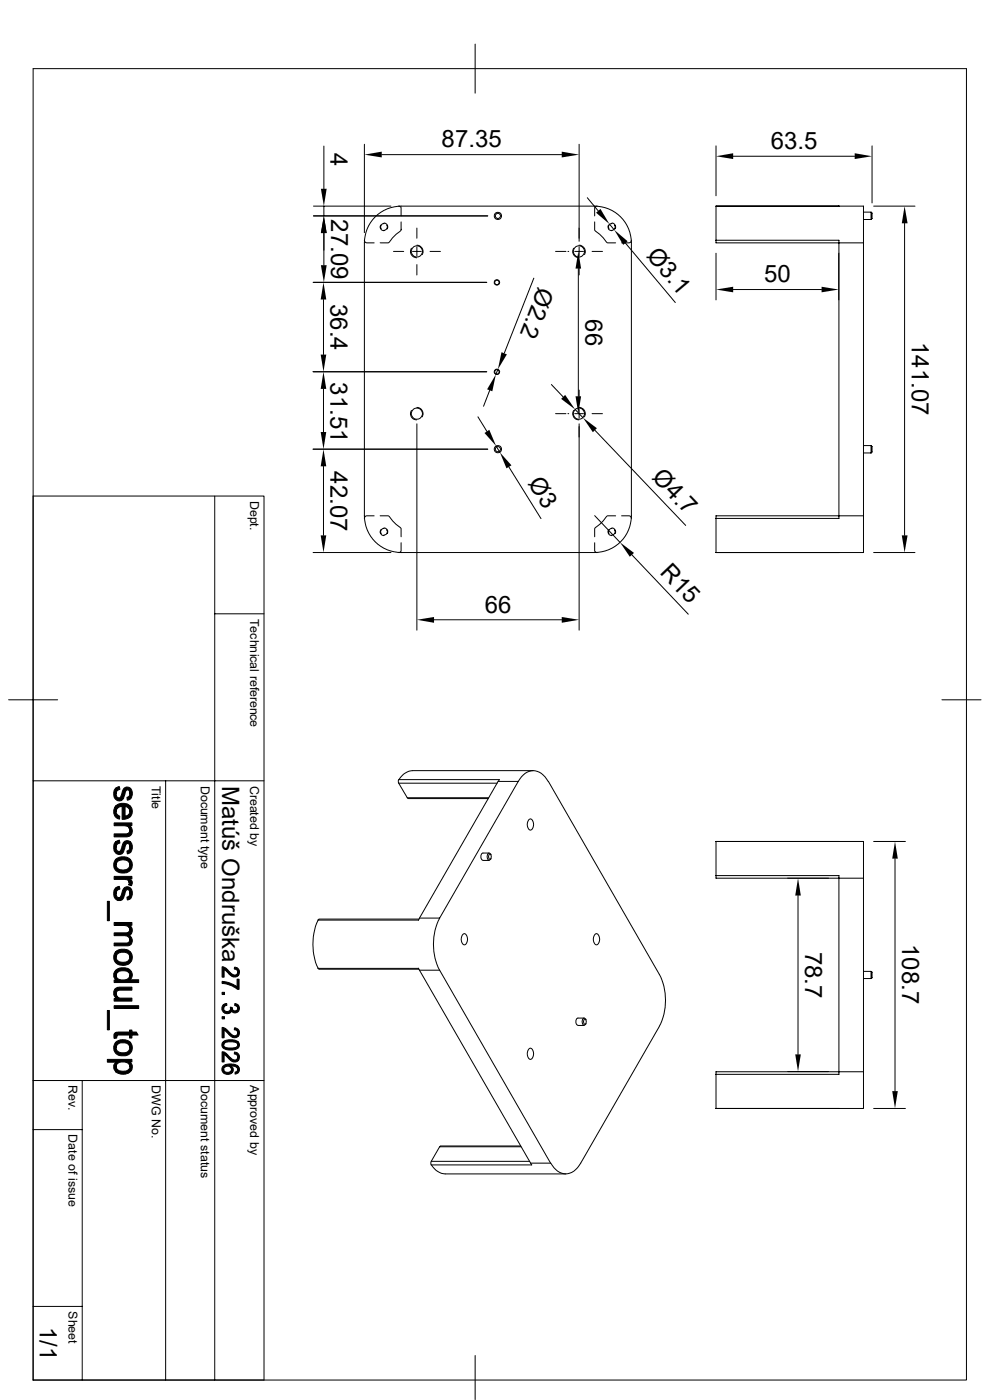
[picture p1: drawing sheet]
<svg xmlns="http://www.w3.org/2000/svg" width="210mm" height="297mm" viewBox="0 0 210 297" stroke-linecap="round" stroke-linejoin="round" font-family="sans-serif">
<g fill="none" stroke="#000" stroke-width=".21">
<path d="M7 14.6h198v278.2h-198zM100.8 9.4v10.4M68.7 31v9M77.3 30.6v18.8M81 32.8h38.2M122.9 30.6v20.6M151.9 30.9v10.6M155.5 33.1h25.8M185 30.9v12.2M66.4 59.9h36.9M66.5 45.8h37M66.5 43.7h16.4"/>
<path d="M68.7 49.4v6.9M68.7 43.7v2.1M77.3 51v.3l.4 .2h1.7M79.6 46a7.8 7.8 0 0 1 5.5-2.3h41.1a7.8 7.8 0 0 1 7.7 7.8v57.9a7.8 7.8 0 0 1-7.7 7.8h-41.1a7.8 7.8 0 0 1-7.8-7.8v-57.9a7.8 7.8 0 0 1 2.3-5.5zM80.8 47.8a.78 .78 0 0 0 .6 1.1M81.4 47.3a.82 .82 0 0 1 .8 1.3M81.4 47.5a.7 .7 0 0 0-.5 1M82 47.8a.7 .7 0 0 1-.6 1.1M83.5 53.3h2.1M84.5 43.7l.3 .1 .3 .3v1.7M85.1 47.1l-.1 1.8a10 10 0 0 0-2.5 2.5l-1.9 .1M87.3 52.7a1.32 1.32 0 0 0 1.1 2"/>
<path d="M87.5 53.3h1.9M88.4 48.4v2.1M88.4 52.4v1.9M88.4 56.1v2.2M88.4 52a1.34 1.34 0 0 1 1.2 2M91.2 53.3h2.2M113.2 59l-6.2 15.9M117.9 53.3h2.2M120.5 53.3h.1M121.7 52.7a1.32 1.32 0 0 0 1.1 2M121.9 53.3h1.9M122.7 57v27.1"/>
<path d="M122.8 52a1.34 1.34 0 0 1 1.2 2M122.9 52.4v1.9M122.9 56.1v2.2M124.6 42l2.3 2.7M125.6 53.3h2.2M126.2 47.1v1.8a10 10 0 0 1 2.5 2.5l1.9 .1M126.7 43.7l-.3 .1-.2 .3v1.7M129.1 47.8a.75 .75 0 0 0 0 .8 .75 .75 0 0 0 .7 .3M129.3 47.5l1 1.3M129.8 47.3a.82 .82 0 0 1 .7 1.3M129.8 47.5a.7 .7 0 0 0-.6 1M130.4 47.8a.7 .7 0 0 1-.6 1.1"/>
<path d="M132.7 51.6l10.6 12.6M133.9 51v.3l-.4 .2h-1.6M151.9 53.7v9.9M151.9 51h26.1v59h-26.1M151.9 51v.5h31.3M151.9 51v-7.3h31.3v7.8M177.9 53.7v9.9M183.2 45h1.6a1.55 1.55 0 0 1 0 1.6M183.2 51.5v57.9M183.2 46.6h1.6M184.8 45v1.6M185.3 43.7h8.8"/>
<path d="M191.9 47.4v66.2M66.4 78.9h36.9M68.6 63.5v11.7M105.6 78.4l-.4 1M155.5 61.4h18.8M66.4 95.3h37.1M68.6 82.5v9.2M68.6 98.9v14.7M87.3 87.1a1.28 1.28 0 0 0 1.1 2M88.4 89.9v43.8M88.4 86.4a1.34 1.34 0 0 1 1.2 2M101.4 88.4l1.9 3.1"/>
<path d="M103.9 82.8l-1.3 3.4M105.2 94.6l.8 1.4M107.9 99.1l6.9 10.9M117 81.6l2.5 2.6M117.9 87.8h2.2M120.5 87.8h.1M121.7 87.1a1.28 1.28 0 0 0 1.1 2M121.9 87.8h1.9M122 86.9l1.7 1.7M122.8 86.4a1.34 1.34 0 0 1 1.2 2M122.9 82.8v2.2M122.9 86.8v1.9"/>
<path d="M122.9 89.9v43.8M125.6 87.8h2.2M126.2 91.3l19.3 20.2M183.2 94.5h1.6a1.55 1.55 0 0 1 0 1.6M183.2 96.1h1.6M184.8 94.5v1.6M7 105.2h49v187.6h-49M45.6 105.2v187.6M66.4 117.2h16.5M79.4 109.4h-1.7l-.4 .3v.3M80.6 109.4l1.9 .1a10 10 0 0 0 2.5 2.5l.1 1.9M80.8 112.4a.83 .83 0 0 0 .6 1.2"/>
<path d="M81.4 112a.8 .8 0 0 1 .8 1.2M81.4 112.1a.73 .73 0 0 0-.5 1.1M82 112.4a.68 .68 0 0 1-.6 1.1M85.1 115.1v1.8l-.3 .3h-.3M126.2 109.4l5.3 5.7M126.2 115.1v1.8l.2 .3h.3M129.1 112.4a.79 .79 0 0 0 .7 1.2M129.8 112a.8 .8 0 0 1 .7 1.2M129.8 112.1h-.1a.73 .73 0 0 0-.5 1.1M130.4 112.4a.68 .68 0 0 1-.6 1.1M130.6 109.4l-1.8 .1a10 10 0 0 1-2.6 2.5v1.9M131.9 109.4h1.6l.4 .3v.3"/>
<path d="M134 117.7l12 12.6M151.9 110v7.2h26.1M183.2 109.4h-31.3v.6M183.2 109.4v7.8h-5.2M185.3 117.2h8.8M45.6 130.2h10.4M92.1 131.5h27.1M1.8 148.5h10.4M199.8 148.5h8.3M7 165.7h49M35.1 165.7v127.1M84.6 165.4v.7"/>
<path d="M86.4 169.2h17.3M86.4 169.2l.2 .2M86.6 169.4h17M105.5 166.2h-20.9l1.8 3M106 165.4l-.3 .4M109.9 165.8a3.4 3.4 0 0 1 4.5-2l1.2 1 .7 1M109.9 165.8h-4.2l-16.7 29M109.9 165.8l-16.6 29M112.2 173.9a.65 .65 0 0 1 .7 0 .65 .65 0 0 1 .3 .7v.7l-.3 .5a.51 .51 0 0 1-.5 .3 .51 .51 0 0 1-.4-.5l-.1-1zM113.1 163.5h-25.6a3.7 3.7 0 0 0-2.9 1.9h21.3M116.3 165.8l23.6 40.9a12.2 12.2 0 0 1 0 11M178 178.5h5.2v7.8"/>
<path d="M178 178.5h-26.1v7.3M185.3 178.5h6.8M67.5 195.2a12.3 12.3 0 0 0 .1 10.3l.1 .1M88.9 195h-21.3l-.1 .2M89 194.8l-.2 .4h-21.4M89 194.8h4.3M93.3 194.8a12.2 12.2 0 0 0 0 11M98.2 198.2a.65 .65 0 0 1 .7 .1 .65 .65 0 0 1 .2 .6v.7l-.2 .6a.51 .51 0 0 1-.6 .2 .51 .51 0 0 1-.3-.5l-.1-1zM102.4 182.5h1.4M103.8 181h-1.4a.9 .9 0 0 0 0 1.5M103.8 181.2a.52 .52 0 0 1 .4 .5 .52 .52 0 0 1-.4 .5l-.2-.5zM104.1 181.2l-.3-.2a.86 .86 0 0 0 0 1.5l.3-.2"/>
<path d="M104.1 181.2l.1 .2M104.2 182.2l-.1 .1M126.2 198.2a.65 .65 0 0 1 .7 .1 .65 .65 0 0 1 .3 .6v.7l-.2 .6a.51 .51 0 0 1-.6 .2 .51 .51 0 0 1-.4-.5l-.1-1zM151.9 185.8h26.1v42.1h-26.1M151.9 185.8v.5h31.3M169.3 190v33.7M183.2 186.3v41.1M189.9 182.2v49.3M67.4 205.4h21.4M67.7 205.6h21.2M88.8 205.4l.2 .4M89 205.8l23.6 41"/>
<path d="M89 205.8h4.3M93.3 205.8l23.5 41h-4.2M122.6 217.6h1.3M123.9 216h-1.3a.9 .9 0 0 0 0 1.5M124 216.2a.52 .52 0 0 1 .4 .5 .52 .52 0 0 1-.4 .6l-.2-.6zM124.2 216.2l-.2-.2a.86 .86 0 0 0 0 1.5l.2-.2M124.2 216.2l.1 .2M124.3 217.2l-.1 .1M139.9 217.8l-16.7 29a3.4 3.4 0 0 1-4.5 1.9l-1.2-1-.7-.9M183.2 206.1h1.6l.2 .1v1.2l-.2 .2M183.2 207.6h1.6M184.8 206.1v1.5"/>
<path d="M7 239.6h10.4M7 229.2h49M17.4 229.2v63.6M112.2 222.5a.65 .65 0 0 1 .7 .1 .65 .65 0 0 1 .3 .6v.7l-.3 .6a.51 .51 0 0 1-.5 .2 .51 .51 0 0 1-.4-.5l-.1-1zM151.9 227.9v7.3h26.1M167.1 227.3h8.7M183.2 227.4h-31.3v.5M183.2 227.4v7.8h-5.2M185.3 235.2h6.8M91.5 246.4v.7h21.3M91.5 246.4h20.9M91.5 247.1a3.7 3.7 0 0 0 2.9 1.9h25.6"/>
<path d="M93.5 243.2l-.2 .1M93.5 243.1h16.9M110.5 243.3h-17.2l-1.8 3.1M112.6 246.8l.2 .3M7 277.2h10.4M100.8 287.6v9.3"/>
<circle cx="88.4" cy="53.3" r="1.18"/>
<circle cx="105.4" cy="59.9" r=".58"/>
<circle cx="105.4" cy="59.9" r=".47"/>
<circle cx="105.6" cy="45.8" r=".77"/>
<circle cx="105.6" cy="45.8" r=".55"/>
<circle cx="122.8" cy="53.3" r="1.18"/>
<circle cx="105.4" cy="78.9" r=".48"/>
<circle cx="105.4" cy="78.9" r=".58"/>
<circle cx="88.4" cy="87.8" r="1.18"/>
<circle cx="105.6" cy="95.3" r=".77"/>
<circle cx="105.6" cy="95.3" r=".55"/>
<circle cx="122.8" cy="87.8" r="1.18"/>
</g>
<g fill="#000" stroke="#000" stroke-width=".21">
<path d="M24.5 171l.1-.1v1.4l.3 .5 .5 .3v.7a1.7 1.7 0 0 1-.9-2.8z" fill-rule="evenodd"/>
<path d="M24.6 167.2l.7-.3 .1 .6a.88 .88 0 0 0-.8 .9z" fill-rule="evenodd"/>
<path d="M24.6 178.5l.7-.3 .1 .7a.87 .87 0 0 0-.8 .9z" fill-rule="evenodd"/>
<path d="M24.7 170.8a2.52 2.52 0 0 1 2.8 .1v1.3l-.2-.7-.8-.4v2.7h-.6v-2.7l-.9 .3-.4 .8z" fill-rule="evenodd"/>
<path d="M27.4 175.1l.2 .1-.1 .9z" fill-rule="evenodd"/>
<path d="M24.5 167.3l.1-.1v1.2a.58 .58 0 0 0 .3 .7 .58 .58 0 0 0 .7-.1 2.78 2.78 0 0 1 1.1-2h.6l.3 .2-.1 1.2a.53 .53 0 0 0-.4-.8 .53 .53 0 0 0-.6 .6v.2a1.43 1.43 0 0 1-1.3 1.5 1.63 1.63 0 0 1-.7-2.6z" fill-rule="evenodd"/>
<path d="M24.5 178.6l.1-.1v1.3a.6 .6 0 0 0 .5 .8 .6 .6 0 0 0 .7-.6 1.4 1.4 0 0 1 1.5-1.6l.3 .1-.1 1.2a.53 .53 0 0 0-.3-.8 .53 .53 0 0 0-.7 .7l-.1 .6a1.15 1.15 0 0 1-1.4 1.1 1.15 1.15 0 0 1-.9-1.5l.1-.6z" fill-rule="evenodd"/>
<path d="M24.2 174.6h3.8v.5h-.6v.7l-.2-.4-.5-.2h-2.5z" fill-rule="evenodd"/>
<path d="M27.6 167.2a1.52 1.52 0 0 1-.5 2.6l-.2-.6a.67 .67 0 0 0 .6-.8z" fill-rule="evenodd"/>
<path d="M26.5 171.1v2h.1l.6-.2 .3-.4v-1.6a1.64 1.64 0 0 1 .5 1.8 1.64 1.64 0 0 1-1.5 1.1z" fill-rule="evenodd"/>
<path d="M24.2 176.9h2.3a.78 .78 0 0 0 1-.8l.1-.9a1.3 1.3 0 0 1 .4 1.6 1.3 1.3 0 0 1-1.5 .7h-2.3z" fill-rule="evenodd"/>
<path d="M27.6 178.5a1.52 1.52 0 0 1-.6 2.6l-.1-.5a.67 .67 0 0 0 .6-.9z" fill-rule="evenodd"/>
<path d="M22.8 191.2h.4v4.1h-.4z" fill-rule="evenodd"/>
<path d="M24.6 188.3l.7-.3 .1 .6a.88 .88 0 0 0-.8 1z" fill-rule="evenodd"/>
<path d="M24.7 182.2a2.52 2.52 0 0 1 2.8 0v1.3a1.48 1.48 0 0 0-2.3-.9l-.4 .3-.2 .6z" fill-rule="evenodd"/>
<path d="M24.2 197.9h2.6l.6-.2 .1 1.7-.2-.6-.5-.3h-2.6z" fill-rule="evenodd"/>
<path d="M27.4 196.3h.2l-.1 .9z" fill-rule="evenodd"/>
<path d="M24.5 188.4l.1-.1v1.3a.57 .57 0 0 0 .3 .7 .57 .57 0 0 0 .7-.1 3.2 3.2 0 0 1 1-2l.5-.1 .5 .2-.1 1.2a.53 .53 0 0 0-.4-.8 .53 .53 0 0 0-.6 .7v.2a1.43 1.43 0 0 1-1.3 1.5 1.63 1.63 0 0 1-.7-2.7z" fill-rule="evenodd"/>
<path d="M24.2 185.9h3.8v.6h-.6v.7a.98 .98 0 0 0-1.2-.6h-2z" fill-rule="evenodd"/>
<path d="M24.2 195.7h3.8v.6h-.6v.6l-.2-.3-.5-.2-2.5-.1z" fill-rule="evenodd"/>
<path d="M24.4 182.5l.2-.3v1.3a1.55 1.55 0 0 0 2.5 .8l.4-.6v-1.5a1.75 1.75 0 0 1 .4 2.2 1.75 1.75 0 0 1-2.1 .8 1.74 1.74 0 0 1-1.4-2.7z" fill-rule="evenodd"/>
<path d="M27.4 186.5a.86 .86 0 0 1 .5 1.4l-.6-.2z" fill-rule="evenodd"/>
<path d="M27.6 188.3a1.52 1.52 0 0 1-.5 2.6l-.2-.6a.67 .67 0 0 0 .6-.8z" fill-rule="evenodd"/>
<path d="M27.6 196.3a1.2 1.2 0 0 1-.2 2.1z" fill-rule="evenodd"/>
<path d="M24.2 200.1h2.4a.71 .71 0 0 0 .9-.7v-.9a1.17 1.17 0 0 1 .5 1.4 1.17 1.17 0 0 1-1.2 .8h-2.6z" fill-rule="evenodd"/>
<path d="M22.8 214.4h.4v4.1h-.4z" fill-rule="evenodd"/>
<path d="M24.2 213.4h5.2v.6h-5.2z" fill-rule="evenodd"/>
<path d="M24.6 205.8l.1 2.1a1.32 1.32 0 0 1-.1-2.1z" fill-rule="evenodd"/>
<path d="M24.7 210.8l.1 1h-.2z" fill-rule="evenodd"/>
<path d="M24.7 201.8a2.52 2.52 0 0 1 2.8 0v1.3a1.54 1.54 0 0 0-2.4-.9l-.4 .5-.1 .4z" fill-rule="evenodd"/>
<path d="M24.4 209.8l.9-.4h2.7v.7h-2.7a.67 .67 0 0 0-.6 .7l-.1 1a1.43 1.43 0 0 1-.2-2z" fill-rule="evenodd"/>
<path d="M24.2 211.8h.6v-.5l.6 .5h2.6v.6h-3.8z" fill-rule="evenodd"/>
<path d="M24.5 201.9l.1-.1v1.3a1.42 1.42 0 0 0 2 1l.5-.2 .3-.4 .1-1.7a1.73 1.73 0 0 1 .3 2.2 1.73 1.73 0 0 1-2 .8 1.73 1.73 0 0 1-1.5-1 1.73 1.73 0 0 1 .2-1.9z" fill-rule="evenodd"/>
<path d="M24.6 205.8a2.16 2.16 0 0 1 3.5 .9l-.2 .7-.3 .5-.1-1a1.35 1.35 0 0 0-1.9-.9l-.6 .2-.4 .7z" fill-rule="evenodd"/>
<path d="M24.8 219l2.7-.1v-.4h.5v.4h.9l.4 .7h-1.3v.6h-.5v-.6h-2.5l-.2 .3z" fill-rule="evenodd"/>
<path d="M24.7 207.2a1.67 1.67 0 0 0 2.8-.1v-.2l.1 1h1.8v.5h-5.2v-.5h.5z" fill-rule="evenodd"/>
<path d="M47.1 210.5h.5v.5h-.5z" fill-rule="evenodd"/>
<path d="M47.1 215.7h.5v.5h-.5z" fill-rule="evenodd"/>
<path d="M47.5 213.1l.6-.2v.4l-.4 .1-.2 .5z" fill-rule="evenodd"/>
<path d="M47.3 213.2l.1-.1 .1 .8a.72 .72 0 0 0 .7 .7 .72 .72 0 0 0 .7-.6v.8a1.13 1.13 0 0 1-1.5 0 1.13 1.13 0 0 1-.1-1.6z" fill-rule="evenodd"/>
<path d="M48.9 213.7h.3v.9l-.1-.2-.2 .4z" fill-rule="evenodd"/>
<path d="M47.1 205.1l.9 .3 .6 .7a1.05 1.05 0 0 0 1.7 .4l.1-.3v.9a1.59 1.59 0 0 1-2.1-.8l-.8-.6v1.6h-.4z" fill-rule="evenodd"/>
<path d="M47.1 218l.8 .2 .8 .9a1 1 0 0 0 1.6 .3l.1-.3v.8a1.59 1.59 0 0 1-2.1-.7l-.8-.7v1.7h-.4z" fill-rule="evenodd"/>
<path d="M49.8 212.9l.7 .3-.1 .7-.2-.4-.4-.2z" fill-rule="evenodd"/>
<path d="M47.1 208.2l1.5 .3 1.7 .9v-1.7h.4v2.2h-.3l-1.9-1-1.4-.3z" fill-rule="evenodd"/>
<path d="M49.7 205.2a1.04 1.04 0 0 1 1.1 .7 1.04 1.04 0 0 1-.4 1.2v-1.1l-.2-.3-.5-.1z" fill-rule="evenodd"/>
<path d="M49.2 213.8a.6 .6 0 0 0 .6 .7 .6 .6 0 0 0 .6-.6l.1-.7a.95 .95 0 0 1 .1 1.4 .95 .95 0 0 1-1.4 0z" fill-rule="evenodd"/>
<path d="M49.7 218.1a1.04 1.04 0 0 1 1.1 .6 1.04 1.04 0 0 1-.4 1.2v-1.1l-.3-.3h-.4z" fill-rule="evenodd"/>
<path d="M24.6 225.3v2.1a1.39 1.39 0 0 1 0-2.1z" fill-rule="evenodd"/>
<path d="M24.5 219.1l.3-.1v1.2l-.6 .1v-.8z" fill-rule="evenodd"/>
<path d="M24.7 221a2.42 2.42 0 0 1 2.8 0v1.3a1.4 1.4 0 0 0-1.9-1.1l-.7 .4-.3 .7z" fill-rule="evenodd"/>
<path d="M27.5 225.3l.1 .1v.9z" fill-rule="evenodd"/>
<path d="M22.8 224.7h5.2v.6h-.5v.6a1.85 1.85 0 0 0-2.8 0l-.1 1.5v-2.1h-1.8z" fill-rule="evenodd"/>
<path d="M24.5 221.1h.1v1.2a1.52 1.52 0 0 0 2.2 1l.5-.3 .2-.5v-1.5a1.75 1.75 0 0 1 .4 2.2 1.75 1.75 0 0 1-2.1 .8 1.73 1.73 0 0 1-1.5-1 1.73 1.73 0 0 1 .2-1.9z" fill-rule="evenodd"/>
<path d="M24.6 226.3a1.56 1.56 0 0 0 2.3 .9l.6-.5 .1-1.3a1.48 1.48 0 0 1 .3 1.7 1.48 1.48 0 0 1-1.6 .8h-.6l-1.1-.5z" fill-rule="evenodd"/>
<path d="M47.5 226.9a.85 .85 0 0 0 .8 .6 .85 .85 0 0 0 .8-.6v.7a1.42 1.42 0 0 1-1.7 0z" fill-rule="evenodd"/>
<path d="M49 226.1a.89 .89 0 0 1 .1 1.5z" fill-rule="evenodd"/>
<path d="M47.5 220.9l1-.3 1.4 .1 .5 .2v.8a1.3 1.3 0 0 0-1.6-.7 1.06 1.06 0 0 0-1.3 .7z" fill-rule="evenodd"/>
<path d="M47.1 223.1l.6 .2 .9 .9a1.23 1.23 0 0 0 1.7 .5l.1-.4v.8a1.86 1.86 0 0 1-2.3-.9l-.6-.5v1.6h-.4z" fill-rule="evenodd"/>
<path d="M47.4 226.1l.4-.3 .8-.1 1.3 .1 .6 .3-.1 .8a1.16 1.16 0 0 0-1.4-.8v.4a.87 .87 0 0 0-.9-.3 .87 .87 0 0 0-.6 .7l-.1 .7a1.02 1.02 0 0 1 0-1.5z" fill-rule="evenodd"/>
<path d="M47.2 221.1l.2-.1 .1 .7a1.41 1.41 0 0 0 1.7 .6 1.02 1.02 0 0 0 1.2-.6v-.8a1.03 1.03 0 0 1 .3 1.3 1.03 1.03 0 0 1-1.2 .5h-1.1a1.09 1.09 0 0 1-1.1-.4 1.09 1.09 0 0 1-.1-1.2z" fill-rule="evenodd"/>
<path d="M49.7 223.2a1.07 1.07 0 0 1 1.1 .7 1.07 1.07 0 0 1-.4 1.2v-1.1l-.2-.3-.5-.1z" fill-rule="evenodd"/>
<path d="M50.5 226.1a.99 .99 0 0 1 .3 1.1 .99 .99 0 0 1-.9 .7v-.4l.3-.1 .2-.4z" fill-rule="evenodd"/>
</g>
<g fill="#000">
<path d="M77.3 32.8l3.7-.6v1.2zM119.2 32.2l3.7 .6-3.7 .6zM151.9 33.1l3.6-.6v1.2zM181.3 32.5l3.7 .6-3.7 .6zM68.7 45.8l.6 3.6h-1.2zM68.1 40h1.2l-.6 3.7zM68.1 56.3h1.2l-.6 3.6zM122.7 53.3l.6 3.7h-1.2zM126.4 45.1l1-.8 1.9 3.2zM130.3 48.8l2.8 2.4-.9 .7zM191.9 43.7l.6 3.7h-1.2zM68.6 59.9l.6 3.6h-1.2z"/>
<path d="M68 75.2h1.2l-.6 3.7zM106.4 74.7l1.1 .5-1.9 3.2zM151.9 61.4l3.6-.6v1.2zM174.3 60.8l3.6 .6-3.6 .6zM68.6 78.9l.6 3.6h-1.2zM68 91.7h1.2l-.6 3.6zM68.6 95.3l.6 3.6h-1.2zM102.8 91.9l1-.7 1.4 3.4zM105.2 79.4l-.8 3.6-1.1-.4zM106 96l2.5 2.7-1.1 .7zM119 84.6l.9-.8 2.1 3.1zM122.1 84.1h1.2l-.6 3.7z"/>
<path d="M123.7 88.6l2.9 2.2-.8 .9zM68 113.6h1.2l-.6 3.6zM131.5 115.1l3 2.2-.9 .8zM191.3 113.6h1.2l-.6 3.6zM88.4 131.5l3.7-.6v1.2zM119.2 130.9l3.7 .6-3.7 .6zM169.3 186.3l.6 3.7h-1.2zM189.9 178.5l.6 3.7h-1.2zM168.7 223.7h1.2l-.6 3.6zM189.3 231.5h1.2l-.6 3.7z"/>
</g>
<g font-size="5.1">
<text x="70.1" y="32.4" transform="rotate(90 70.1 32.4)">4</text>
<text x="93.7" y="31.3">87.35</text>
<text x="163.5" y="31.6">63.5</text>
<text x="70.2" y="46.5" transform="rotate(90 70.2 46.5)">27.09</text>
<text x="137" y="54.3" transform="rotate(50 137 54.3)">Ø3.1</text>
<text x="162.1" y="59.9">50</text>
<text x="70.1" y="64.4" transform="rotate(90 70.1 64.4)">36.4</text>
<text x="114.3" y="60.7" transform="rotate(111 114.3 60.7)">Ø2.2</text>
<text x="124.2" y="67.7" transform="rotate(90 124.2 67.7)">66</text>
<text x="193.4" y="72.5" transform="rotate(90 193.4 72.5)">141.07</text>
<text x="70.1" y="81.1" transform="rotate(90 70.1 81.1)">31.51</text>
<text x="70.1" y="99.9" transform="rotate(90 70.1 99.9)">42.07</text>
<text x="138.1" y="101.5" transform="rotate(46 138.1 101.5)">Ø4.7</text>
<text x="111.9" y="102.4" transform="rotate(58 111.9 102.4)">Ø3</text>
<text x="139.8" y="121.6" transform="rotate(47 139.8 121.6)">R15</text>
<text x="102.8" y="130">66</text>
<text x="47.1" y="166.7" transform="rotate(90 47.1 166.7)">Matúš Ondruška</text>
<text x="170.8" y="201.9" transform="rotate(90 170.8 201.9)">78.7</text>
<text x="191.4" y="200.3" transform="rotate(90 191.4 200.3)">108.7</text>
<text x="8.4" y="281.4" transform="rotate(90 8.4 281.4)">1/1</text>
</g>
<g font-size="2.6">
<text x="53.1" y="106.3" transform="rotate(90 53.1 106.3)">Dept.</text>
<text x="53.1" y="131.3" transform="rotate(90 53.1 131.3)">Technical reference</text>
<text x="32.2" y="166.7" transform="rotate(90 32.2 166.7)">Title</text>
<text x="42.6" y="166.7" transform="rotate(90 42.6 166.7)">Document type</text>
<text x="53.1" y="166.7" transform="rotate(90 53.1 166.7)">Created by</text>
<text x="14.5" y="230.2" transform="rotate(90 14.5 230.2)">Rev.</text>
<text x="32.2" y="230.2" transform="rotate(90 32.2 230.2)">DWG No.</text>
<text x="42.6" y="230.2" transform="rotate(90 42.6 230.2)">Document status</text>
<text x="53.1" y="230.2" transform="rotate(90 53.1 230.2)">Approved by</text>
<text x="14.5" y="240.7" transform="rotate(90 14.5 240.7)">Date of issue</text>
<text x="14.5" y="278.2" transform="rotate(90 14.5 278.2)">Sheet</text>
</g>
</svg>
